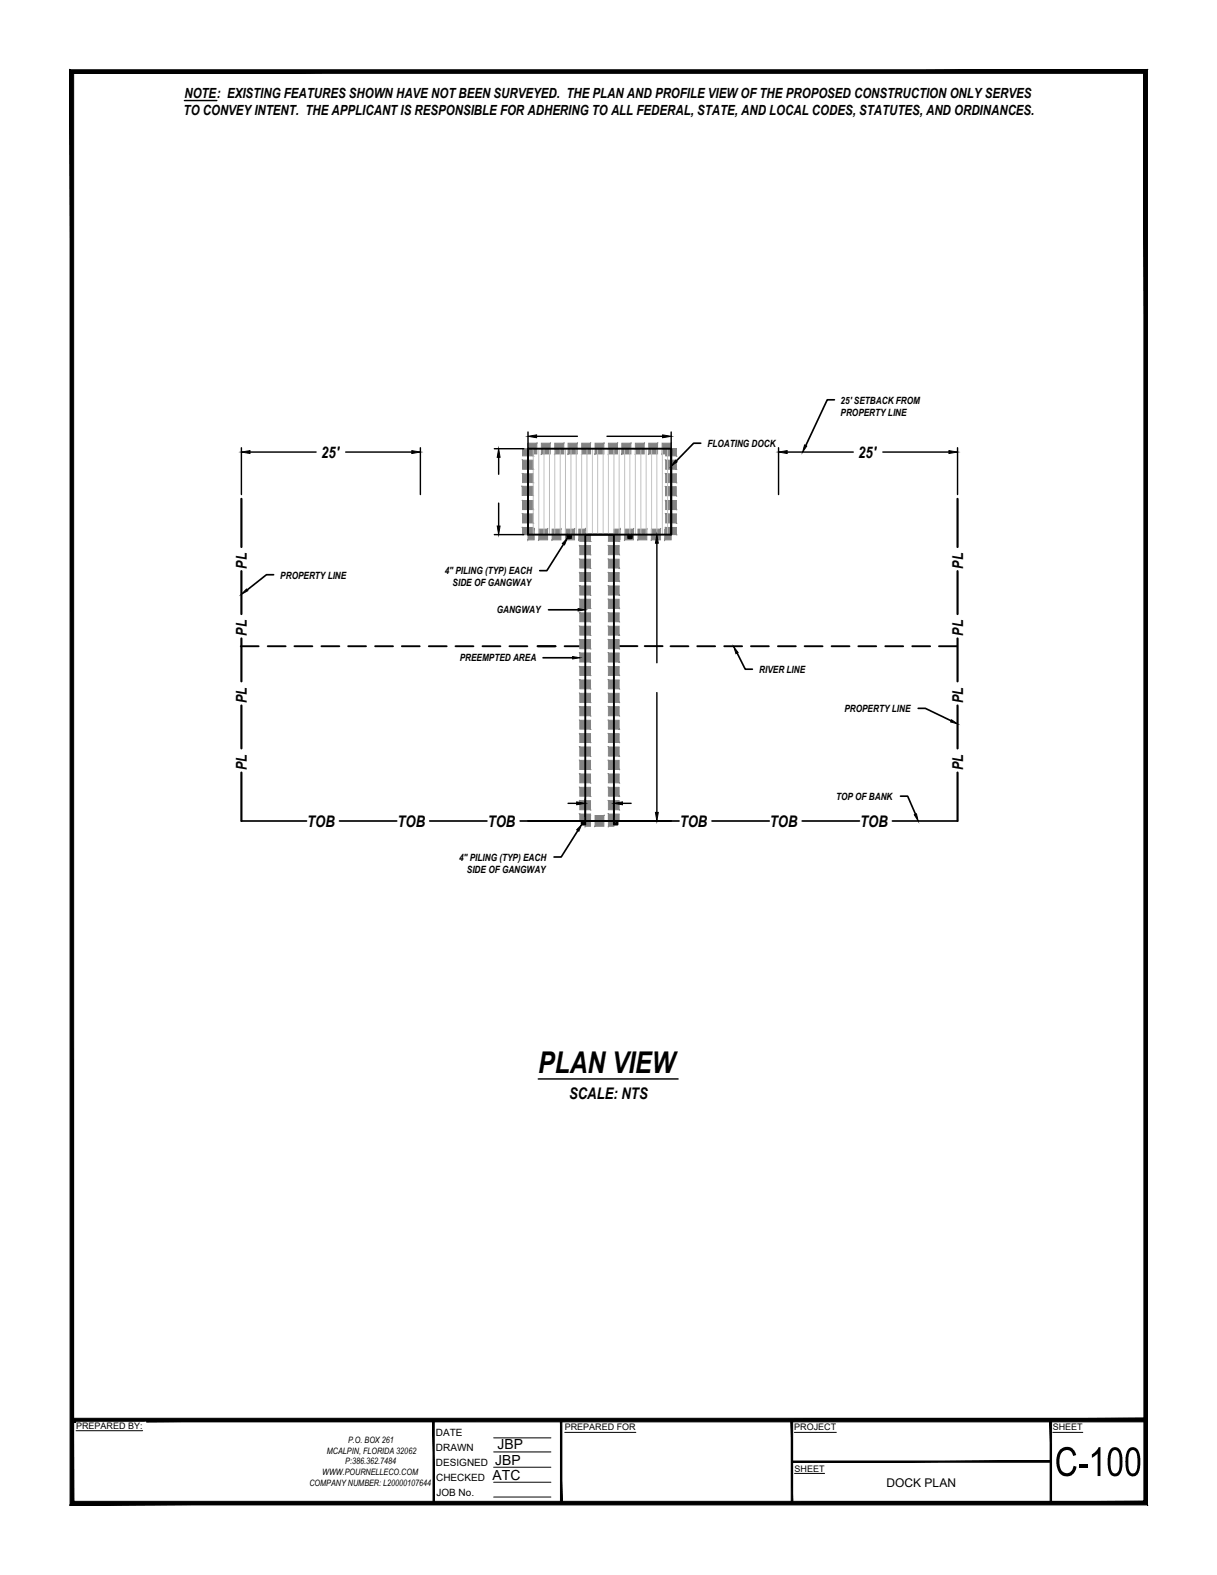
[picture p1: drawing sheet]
<svg xmlns="http://www.w3.org/2000/svg" width="216mm" height="279mm" viewBox="0 0 216 279" stroke-linecap="round" stroke-linejoin="round" font-family="sans-serif">
<path d="M100.2 114.6h3.1M109.9 114.6h3.2" fill="none" stroke="#000" stroke-width=".34"/>
<path d="M118.1 88.8v1.6h1.9zM118.1 88.8h1.9v1.6z" fill="#838383"/>
<path d="M118.1 88.8l1.9 1.6h-1.9zM118.1 88.8h1.9v1.6z" fill="none" stroke="#838383" stroke-width=".18"/>
<path d="M92.6 86.3v1.6h1.9zM92.6 86.3h1.9v1.6z" fill="#838383"/>
<path d="M92.6 86.3l1.9 1.6h-1.9zM92.6 86.3h1.9v1.6z" fill="none" stroke="#838383" stroke-width=".18"/>
<path d="M92.7 79.6l1.9 1.3v-1.3zM92.7 79.6l1.9 1.3h-1.9z" fill="#838383"/>
<path d="M92.7 79.6h1.9v1.3zM92.7 79.6l1.9 1.3h-1.9z" fill="none" stroke="#838383" stroke-width=".18"/>
<path d="M92.7 81.6l1.9 1.6v-1.6zM92.7 81.6l1.9 1.6h-1.9z" fill="#838383"/>
<path d="M92.7 81.6h1.9v1.6zM92.7 81.6l1.9 1.6h-1.9z" fill="none" stroke="#838383" stroke-width=".18"/>
<path d="M92.7 84l1.9 1.6v-1.6zM92.7 84l1.9 1.6h-1.9z" fill="#838383"/>
<path d="M92.7 84h1.9v1.6zM92.7 84l1.9 1.6h-1.9z" fill="none" stroke="#838383" stroke-width=".18"/>
<path d="M92.7 88.8l1.9 1.6v-1.6zM92.7 88.8l1.9 1.6h-1.9z" fill="#838383"/>
<path d="M92.7 88.8h1.9v1.6zM92.7 88.8l1.9 1.6h-1.9z" fill="none" stroke="#838383" stroke-width=".18"/>
<path d="M92.7 91.2l1.9 1.6v-1.6zM92.7 91.2l1.9 1.6h-1.9z" fill="#838383"/>
<path d="M92.7 91.2h1.9v1.6zM92.7 91.2l1.9 1.6h-1.9z" fill="none" stroke="#838383" stroke-width=".18"/>
<path d="M92.7 93.6l1.9 1.2v-1.2zM92.7 93.6l1.9 1.2h-1.9z" fill="#838383"/>
<path d="M92.7 93.6h1.9v1.2zM92.7 93.6l1.9 1.2h-1.9zM92.7 94.8h1.9" fill="none" stroke="#838383" stroke-width=".18"/>
<path d="M93.7 93.9v1.9l1.1-1.9zM94.8 93.9v1.9h-1.1z" fill="#838383"/>
<path d="M93.7 93.9h1.1l-1.1 1.9zM94.8 93.9v1.9h-1.1z" fill="none" stroke="#838383" stroke-width=".18"/>
<path d="M95.6 93.9v1.9l1.5-1.9zM97.1 93.9v1.9h-1.5z" fill="#838383"/>
<path d="M95.6 93.9h1.5l-1.5 1.9zM97.1 93.9v1.9h-1.5z" fill="none" stroke="#838383" stroke-width=".18"/>
<path d="M97.9 93.9v1.9l1.6-1.9zM99.5 93.9v1.9h-1.6z" fill="#838383"/>
<path d="M97.9 93.9h1.6l-1.6 1.9zM99.5 93.9v1.9h-1.6z" fill="none" stroke="#838383" stroke-width=".18"/>
<path d="M100.3 93.9v1.9l1.6-1.9zM101.9 93.9v1.9h-1.6z" fill="#838383"/>
<path d="M100.3 93.9h1.6l-1.6 1.9zM101.9 93.9v1.9h-1.6z" fill="none" stroke="#838383" stroke-width=".18"/>
<path d="M102.7 93.9v1.9l1.1-1.9zM103.8 93.9v1.9h-1.1z" fill="#838383"/>
<path d="M102.7 93.9h1.1l-1.1 1.9zM103.8 93.9v1.9h-1.1z" fill="none" stroke="#838383" stroke-width=".18"/>
<path d="M102.9 94.8l1.9 1.2v-1.2zM102.9 94.8l1.9 1.2h-1.9z" fill="#838383"/>
<path d="M102.9 94.8h1.9v1.2zM102.9 94.8l1.9 1.2h-1.9z" fill="none" stroke="#838383" stroke-width=".18"/>
<path d="M102.9 96.8l1.9 1.6v-1.6zM102.9 96.8l1.9 1.6h-1.9z" fill="#838383"/>
<path d="M102.9 96.8h1.9v1.6zM102.9 96.8l1.9 1.6h-1.9z" fill="none" stroke="#838383" stroke-width=".18"/>
<path d="M102.9 99.2l1.9 1.6v-1.6zM102.9 99.2l1.9 1.6h-1.9z" fill="#838383"/>
<path d="M102.9 99.2h1.9v1.6zM102.9 99.2l1.9 1.6h-1.9z" fill="none" stroke="#838383" stroke-width=".18"/>
<path d="M102.9 101.6l1.9 1.5v-1.5zM102.9 101.6l1.9 1.5h-1.9z" fill="#838383"/>
<path d="M102.9 101.6h1.9v1.5zM102.9 101.6l1.9 1.5h-1.9z" fill="none" stroke="#838383" stroke-width=".18"/>
<path d="M102.9 103.9l1.9 1.7v-1.7zM102.9 103.9l1.9 1.7h-1.9z" fill="#838383"/>
<path d="M102.9 103.9h1.9v1.7zM102.9 103.9l1.9 1.7h-1.9z" fill="none" stroke="#838383" stroke-width=".18"/>
<path d="M102.9 106.3l1.9 1.6v-1.6zM102.9 106.3l1.9 1.6h-1.9z" fill="#838383"/>
<path d="M102.9 106.3h1.9v1.6zM102.9 106.3l1.9 1.6h-1.9z" fill="none" stroke="#838383" stroke-width=".18"/>
<path d="M102.9 108.7l1.9 1.6v-1.6zM102.9 108.7l1.9 1.6h-1.9z" fill="#838383"/>
<path d="M102.9 108.7h1.9v1.6zM102.9 108.7l1.9 1.6h-1.9z" fill="none" stroke="#838383" stroke-width=".18"/>
<path d="M102.9 111.1l1.9 1.6v-1.6zM102.9 111.1l1.9 1.6h-1.9z" fill="#838383"/>
<path d="M102.9 111.1h1.9v1.6zM102.9 111.1l1.9 1.6h-1.9z" fill="none" stroke="#838383" stroke-width=".18"/>
<path d="M102.9 113.5l1.9 1.6v-1.6zM102.9 113.5l1.9 1.6h-1.9z" fill="#838383"/>
<path d="M102.9 113.5h1.9v1.6zM102.9 113.5l1.9 1.6h-1.9z" fill="none" stroke="#838383" stroke-width=".18"/>
<path d="M102.9 115.8l1.9 1.6v-1.6zM102.9 115.8l1.9 1.6h-1.9z" fill="#838383"/>
<path d="M102.9 115.8h1.9v1.6zM102.9 115.8l1.9 1.6h-1.9z" fill="none" stroke="#838383" stroke-width=".18"/>
<path d="M102.9 118.3l1.9 1.5v-1.5zM102.9 118.3l1.9 1.5h-1.9z" fill="#838383"/>
<path d="M102.9 118.3h1.9v1.5zM102.9 118.3l1.9 1.5h-1.9z" fill="none" stroke="#838383" stroke-width=".18"/>
<path d="M102.9 120.6l1.9 1.6v-1.6zM102.9 120.6l1.9 1.6h-1.9z" fill="#838383"/>
<path d="M102.9 120.6h1.9v1.6zM102.9 120.6l1.9 1.6h-1.9z" fill="none" stroke="#838383" stroke-width=".18"/>
<path d="M102.9 123l1.9 1.6v-1.6zM102.9 123l1.9 1.6h-1.9z" fill="#838383"/>
<path d="M102.9 123h1.9v1.6zM102.9 123l1.9 1.6h-1.9z" fill="none" stroke="#838383" stroke-width=".18"/>
<path d="M102.9 125.4l1.9 1.6v-1.6zM102.9 125.4l1.9 1.6h-1.9z" fill="#838383"/>
<path d="M102.9 125.4h1.9v1.6zM102.9 125.4l1.9 1.6h-1.9z" fill="none" stroke="#838383" stroke-width=".18"/>
<path d="M102.9 127.8l1.9 1.5v-1.5zM102.9 127.8l1.9 1.5h-1.9z" fill="#838383"/>
<path d="M102.9 127.8h1.9v1.5zM102.9 127.8l1.9 1.5h-1.9z" fill="none" stroke="#838383" stroke-width=".18"/>
<path d="M102.9 130.1l1.9 1.6v-1.6zM102.9 130.1l1.9 1.6h-1.9z" fill="#838383"/>
<path d="M102.9 130.1h1.9v1.6zM102.9 130.1l1.9 1.6h-1.9z" fill="none" stroke="#838383" stroke-width=".18"/>
<path d="M102.9 132.5l1.9 1.6v-1.6zM102.9 132.5l1.9 1.6h-1.9z" fill="#838383"/>
<path d="M102.9 132.5h1.9v1.6zM102.9 132.5l1.9 1.6h-1.9z" fill="none" stroke="#838383" stroke-width=".18"/>
<path d="M102.9 134.9l1.9 1.6v-1.6zM102.9 134.9l1.9 1.6h-1.9z" fill="#838383"/>
<path d="M102.9 134.9h1.9v1.6zM102.9 134.9l1.9 1.6h-1.9z" fill="none" stroke="#838383" stroke-width=".18"/>
<path d="M102.9 137.3l1.9 1.6v-1.6zM102.9 137.3l1.9 1.6h-1.9z" fill="#838383"/>
<path d="M102.9 137.3h1.9v1.6zM102.9 137.3l1.9 1.6h-1.9z" fill="none" stroke="#838383" stroke-width=".18"/>
<path d="M102.9 139.7l1.9 1.5v-1.5zM102.9 139.7l1.9 1.5h-1.9z" fill="#838383"/>
<path d="M102.9 139.7h1.9v1.5zM102.9 139.7l1.9 1.5h-1.9z" fill="none" stroke="#838383" stroke-width=".18"/>
<path d="M102.9 142l1.9 1.7v-1.7zM102.9 142l1.9 1.7h-1.9z" fill="#838383"/>
<path d="M102.9 142h1.9v1.7zM102.9 142l1.9 1.7h-1.9z" fill="none" stroke="#838383" stroke-width=".18"/>
<path d="M102.9 144.4l1.9 1.2v-1.2zM102.9 144.4l1.9 1.2h-1.9z" fill="#838383"/>
<path d="M102.9 144.4h1.9v1.2zM102.9 144.4l1.9 1.2h-1.9z" fill="none" stroke="#838383" stroke-width=".18"/>
<path d="M103.8 144.7v1.9l1-1.9zM104.8 144.7v1.9h-1z" fill="#838383"/>
<path d="M103.8 144.7h1l-1 1.9zM104.8 144.7v1.9h-1z" fill="none" stroke="#838383" stroke-width=".18"/>
<path d="M105.6 144.7v1.9l1.5-1.9zM107.1 144.7v1.9h-1.5z" fill="#838383"/>
<path d="M105.6 144.7h1.5l-1.5 1.9zM107.1 144.7v1.9h-1.5z" fill="none" stroke="#838383" stroke-width=".18"/>
<path d="M107.9 144.7v1.9l1-1.9zM108.9 144.7v1.9h-1z" fill="#838383"/>
<path d="M107.9 144.7h1l-1 1.9zM108.9 144.7v1.9h-1z" fill="none" stroke="#838383" stroke-width=".18"/>
<path d="M107.9 144.4v1.2h1.9zM107.9 144.4h1.9v1.2z" fill="#838383"/>
<path d="M107.9 144.4l1.9 1.2h-1.9zM107.9 144.4h1.9v1.2z" fill="none" stroke="#838383" stroke-width=".18"/>
<path d="M107.9 142v1.7h1.9zM107.9 142h1.9v1.7z" fill="#838383"/>
<path d="M107.9 142l1.9 1.7h-1.9zM107.9 142h1.9v1.7z" fill="none" stroke="#838383" stroke-width=".18"/>
<path d="M107.9 139.7v1.5h1.9zM107.9 139.7h1.9v1.5z" fill="#838383"/>
<path d="M107.9 139.7l1.9 1.5h-1.9zM107.9 139.7h1.9v1.5z" fill="none" stroke="#838383" stroke-width=".18"/>
<path d="M107.9 137.3v1.6h1.9zM107.9 137.3h1.9v1.6z" fill="#838383"/>
<path d="M107.9 137.3l1.9 1.6h-1.9zM107.9 137.3h1.9v1.6z" fill="none" stroke="#838383" stroke-width=".18"/>
<path d="M107.9 134.9v1.6h1.9zM107.9 134.9h1.9v1.6z" fill="#838383"/>
<path d="M107.9 134.9l1.9 1.6h-1.9zM107.9 134.9h1.9v1.6z" fill="none" stroke="#838383" stroke-width=".18"/>
<path d="M107.9 132.5v1.6h1.9zM107.9 132.5h1.9v1.6z" fill="#838383"/>
<path d="M107.9 132.5l1.9 1.6h-1.9zM107.9 132.5h1.9v1.6z" fill="none" stroke="#838383" stroke-width=".18"/>
<path d="M107.9 130.1v1.6h1.9zM107.9 130.1h1.9v1.6z" fill="#838383"/>
<path d="M107.9 130.1l1.9 1.6h-1.9zM107.9 130.1h1.9v1.6z" fill="none" stroke="#838383" stroke-width=".18"/>
<path d="M107.9 127.8v1.5h1.9zM107.9 127.8h1.9v1.5z" fill="#838383"/>
<path d="M107.9 127.8l1.9 1.5h-1.9zM107.9 127.8h1.9v1.5z" fill="none" stroke="#838383" stroke-width=".18"/>
<path d="M107.9 125.4v1.6h1.9zM107.9 125.4h1.9v1.6z" fill="#838383"/>
<path d="M107.9 125.4l1.9 1.6h-1.9zM107.9 125.4h1.9v1.6z" fill="none" stroke="#838383" stroke-width=".18"/>
<path d="M107.9 123v1.6h1.9zM107.9 123h1.9v1.6z" fill="#838383"/>
<path d="M107.9 123l1.9 1.6h-1.9zM107.9 123h1.9v1.6z" fill="none" stroke="#838383" stroke-width=".18"/>
<path d="M107.9 120.6v1.6h1.9zM107.9 120.6h1.9v1.6z" fill="#838383"/>
<path d="M107.9 120.6l1.9 1.6h-1.9zM107.9 120.6h1.9v1.6z" fill="none" stroke="#838383" stroke-width=".18"/>
<path d="M107.9 118.3v1.5h1.9zM107.9 118.3h1.9v1.5z" fill="#838383"/>
<path d="M107.9 118.3l1.9 1.5h-1.9zM107.9 118.3h1.9v1.5z" fill="none" stroke="#838383" stroke-width=".18"/>
<path d="M107.9 115.8v1.6h1.9zM107.9 115.8h1.9v1.6z" fill="#838383"/>
<path d="M107.9 115.8l1.9 1.6h-1.9zM107.9 115.8h1.9v1.6z" fill="none" stroke="#838383" stroke-width=".18"/>
<path d="M107.9 113.5v1.6h1.9zM107.9 113.5h1.9v1.6z" fill="#838383"/>
<path d="M107.9 113.5l1.9 1.6h-1.9zM107.9 113.5h1.9v1.6z" fill="none" stroke="#838383" stroke-width=".18"/>
<path d="M107.9 111.1v1.6h1.9zM107.9 111.1h1.9v1.6z" fill="#838383"/>
<path d="M107.9 111.1l1.9 1.6h-1.9zM107.9 111.1h1.9v1.6z" fill="none" stroke="#838383" stroke-width=".18"/>
<path d="M107.9 108.7v1.6h1.9zM107.9 108.7h1.9v1.6z" fill="#838383"/>
<path d="M107.9 108.7l1.9 1.6h-1.9zM107.9 108.7h1.9v1.6z" fill="none" stroke="#838383" stroke-width=".18"/>
<path d="M107.9 106.3v1.6h1.9zM107.9 106.3h1.9v1.6z" fill="#838383"/>
<path d="M107.9 106.3l1.9 1.6h-1.9zM107.9 106.3h1.9v1.6z" fill="none" stroke="#838383" stroke-width=".18"/>
<path d="M107.9 103.9v1.7h1.9zM107.9 103.9h1.9v1.7z" fill="#838383"/>
<path d="M107.9 103.9l1.9 1.7h-1.9zM107.9 103.9h1.9v1.7z" fill="none" stroke="#838383" stroke-width=".18"/>
<path d="M107.9 101.6v1.5h1.9zM107.9 101.6h1.9v1.5z" fill="#838383"/>
<path d="M107.9 101.6l1.9 1.5h-1.9zM107.9 101.6h1.9v1.5z" fill="none" stroke="#838383" stroke-width=".18"/>
<path d="M107.9 99.2v1.6h1.9zM107.9 99.2h1.9v1.6z" fill="#838383"/>
<path d="M107.9 99.2l1.9 1.6h-1.9zM107.9 99.2h1.9v1.6z" fill="none" stroke="#838383" stroke-width=".18"/>
<path d="M107.9 96.8v1.6h1.9zM107.9 96.8h1.9v1.6z" fill="#838383"/>
<path d="M107.9 96.8l1.9 1.6h-1.9zM107.9 96.8h1.9v1.6z" fill="none" stroke="#838383" stroke-width=".18"/>
<path d="M107.9 94.8v1.2h1.9zM107.9 94.8h1.9v1.2z" fill="#838383"/>
<path d="M107.9 94.8l1.9 1.2h-1.9zM107.9 94.8h1.9v1.2zM107.9 94.8h1.9" fill="none" stroke="#838383" stroke-width=".18"/>
<path d="M108.9 93.9v1.9l1.1-1.9zM110 93.9v1.9h-1.1z" fill="#838383"/>
<path d="M108.9 93.9h1.1l-1.1 1.9zM110 93.9v1.9h-1.1z" fill="none" stroke="#838383" stroke-width=".18"/>
<path d="M110.8 93.9v1.9l1.6-1.9zM112.4 93.9v1.9h-1.6z" fill="#838383"/>
<path d="M110.8 93.9h1.6l-1.6 1.9zM112.4 93.9v1.9h-1.6z" fill="none" stroke="#838383" stroke-width=".18"/>
<path d="M113.2 93.9v1.9l1.6-1.9zM114.8 93.9v1.9h-1.6z" fill="#838383"/>
<path d="M113.2 93.9h1.6l-1.6 1.9zM114.8 93.9v1.9h-1.6z" fill="none" stroke="#838383" stroke-width=".18"/>
<path d="M115.6 93.9v1.9l1.6-1.9zM117.2 93.9v1.9h-1.6z" fill="#838383"/>
<path d="M115.6 93.9h1.6l-1.6 1.9zM117.2 93.9v1.9h-1.6z" fill="none" stroke="#838383" stroke-width=".18"/>
<path d="M117.9 93.9v1.9l1.2-1.9zM119.1 93.9v1.9h-1.2z" fill="#838383"/>
<path d="M117.9 93.9h1.2l-1.2 1.9zM119.1 93.9v1.9h-1.2z" fill="none" stroke="#838383" stroke-width=".18"/>
<path d="M118.1 93.6v1.2h1.9zM118.1 93.6h1.9v1.2z" fill="#838383"/>
<path d="M118.1 93.6l1.9 1.2h-1.9zM118.1 93.6h1.9v1.2z" fill="none" stroke="#838383" stroke-width=".18"/>
<path d="M118.1 91.2v1.6h1.9zM118.1 91.2h1.9v1.6z" fill="#838383"/>
<path d="M118.1 91.2l1.9 1.6h-1.9zM118.1 91.2h1.9v1.6z" fill="none" stroke="#838383" stroke-width=".18"/>
<path d="M118.1 86.3v1.6h1.9zM118.1 86.3h1.9v1.6z" fill="#838383"/>
<path d="M118.1 86.3l1.9 1.6h-1.9zM118.1 86.3h1.9v1.6z" fill="none" stroke="#838383" stroke-width=".18"/>
<path d="M118.1 84v1.6h1.9zM118.1 84h1.9v1.6z" fill="#838383"/>
<path d="M118.1 84l1.9 1.6h-1.9zM118.1 84h1.9v1.6z" fill="none" stroke="#838383" stroke-width=".18"/>
<path d="M118.1 81.6v1.6h1.9zM118.1 81.6h1.9v1.6z" fill="#838383"/>
<path d="M118.1 81.6l1.9 1.6h-1.9zM118.1 81.6h1.9v1.6z" fill="none" stroke="#838383" stroke-width=".18"/>
<path d="M118.1 79.6v1.3h1.9zM118.1 79.6h1.9v1.3zM118.1 79.6h1.9z" fill="#838383"/>
<path d="M118.1 79.6l1.9 1.3h-1.9zM118.1 79.6h1.9v1.3zM118.1 79.6h1.9z" fill="none" stroke="#838383" stroke-width=".18"/>
<path d="M119.1 78.6l-1.6 1.9h1.6zM117.5 78.6h1.6l-1.6 1.9z" fill="#838383"/>
<path d="M117.5 78.6h1.6l-1.6 1.9zM119.1 78.6v1.9h-1.6z" fill="none" stroke="#838383" stroke-width=".18"/>
<path d="M116.7 78.6l-1.6 1.9h1.6zM115.1 78.6h1.6l-1.6 1.9z" fill="#838383"/>
<path d="M115.1 78.6h1.6l-1.6 1.9zM116.7 78.6v1.9h-1.6z" fill="none" stroke="#838383" stroke-width=".18"/>
<path d="M114.3 78.6l-1.6 1.9h1.6zM112.7 78.6h1.6l-1.6 1.9z" fill="#838383"/>
<path d="M112.7 78.6h1.6l-1.6 1.9zM114.3 78.6v1.9h-1.6z" fill="none" stroke="#838383" stroke-width=".18"/>
<path d="M111.9 78.6l-1.6 1.9h1.6zM110.3 78.6h1.6l-1.6 1.9z" fill="#838383"/>
<path d="M110.3 78.6h1.6l-1.6 1.9zM111.9 78.6v1.9h-1.6z" fill="none" stroke="#838383" stroke-width=".18"/>
<path d="M109.5 78.6l-1.6 1.9h1.6zM107.9 78.6h1.6l-1.6 1.9z" fill="#838383"/>
<path d="M107.9 78.6h1.6l-1.6 1.9zM109.5 78.6v1.9h-1.6z" fill="none" stroke="#838383" stroke-width=".18"/>
<path d="M107.1 78.6l-1.5 1.9h1.5zM105.6 78.6h1.5l-1.5 1.9z" fill="#838383"/>
<path d="M105.6 78.6h1.5l-1.5 1.9zM107.1 78.6v1.9h-1.5z" fill="none" stroke="#838383" stroke-width=".18"/>
<path d="M104.8 78.6l-1.6 1.9h1.6zM103.2 78.6h1.6l-1.6 1.9z" fill="#838383"/>
<path d="M103.2 78.6h1.6l-1.6 1.9zM104.8 78.6v1.9h-1.6z" fill="none" stroke="#838383" stroke-width=".18"/>
<path d="M102.4 78.6l-1.6 1.9h1.6zM100.8 78.6h1.6l-1.6 1.9z" fill="#838383"/>
<path d="M100.8 78.6h1.6l-1.6 1.9zM102.4 78.6v1.9h-1.6z" fill="none" stroke="#838383" stroke-width=".18"/>
<path d="M100 78.6l-1.6 1.9h1.6zM98.4 78.6h1.6l-1.6 1.9z" fill="#838383"/>
<path d="M98.4 78.6h1.6l-1.6 1.9zM100 78.6v1.9h-1.6z" fill="none" stroke="#838383" stroke-width=".18"/>
<path d="M97.6 78.6l-1.6 1.9h1.6zM96 78.6h1.6l-1.6 1.9z" fill="#838383"/>
<path d="M96 78.6h1.6l-1.6 1.9zM97.6 78.6v1.9h-1.6z" fill="none" stroke="#838383" stroke-width=".18"/>
<path d="M95.2 78.6l-1.5 1.9h1.5zM93.7 78.6h1.5l-1.5 1.9z" fill="#838383"/>
<path d="M93.7 78.6v1.9M93.7 78.6h1.5l-1.5 1.9zM95.2 78.6v1.9h-1.5z" fill="none" stroke="#838383" stroke-width=".18"/>
<g fill="none" stroke="#000" stroke-width=".3">
<path d="M124.3 78.6h-1.3l-3 3.2M148 70.9h-1.2l-3.9 8.2M100 96.5l-3 4.7h-1.3M48.5 102h-1.2l-3.5 2.7M96.3 116.7h5.3M97.3 108.2h5.3M130.8 115.8l1.4 2.9h1.3M162.9 125.7h1.3l4.5 2.2M42.8 145.6h11.6M60.2 145.6h10.2M76.2 145.6h10.2M92.3 145.6h28.2"/>
<path d="M102.5 147.3l-2.9 4.7h-1.3M126.3 145.6h10.2M142.3 145.6h10.2M158.3 145.6h11.6M159.8 141.2h1.2l1.4 3.3"/>
</g>
<g fill="none" stroke="#000" stroke-width=".34">
<path d="M93.7 79.6h25.4v15.2h-25.4zM93.7 79.6v15.2M119.1 79.6v15.2M100.7 94.8v.7h.6v-.7M103.8 94.8h5.1v50.8h-5.1zM111.4 94.8v.7h.7v-.7M42.7 114.6h3.2M47.5 114.6h3.2M52.2 114.6h3.2M57 114.6h3.2M61.8 114.6h3.1M66.5 114.6h3.2"/>
<path d="M71.3 114.6h3.2M76.1 114.6h3.1M80.8 114.6h3.2M85.6 114.6h3.2M90.4 114.6h3.2M114.4 114.6h3.1M123.7 114.6h3.2M128.5 114.6h3.2M133.2 114.6h3.2M138 114.6h3.2M142.7 114.6h3.2M147.5 114.6h3.2"/>
<path d="M152.3 114.6h3.1M157.1 114.6h3.1M161.8 114.6h3.2M166.6 114.6h3.2M93.7 145.6h25.4M103.2 145.6v.7h.6v-.7M108.9 145.6v.7h.6v-.7"/>
<circle cx="101" cy="95.1" r=".23"/>
<circle cx="111.8" cy="95.1" r=".23"/>
<circle cx="103.5" cy="145.9" r=".23"/>
<circle cx="109.2" cy="145.9" r=".23"/>
</g>
<path d="M42.8 88.5v8.5M169.9 88.5v8.5M42.8 101.3v7.6M42.8 113.3v7.6M169.9 101.3v7.6M169.9 113.3v7.6M42.8 125.2v7.6M42.8 137v8.6M169.9 125.2v7.6M169.9 137v8.6" fill="none" stroke="#000" stroke-width=".38"/>
<g fill="#000">
<path d="M42.8 80.2l1.6-.3v.5zM73.1 79.9l1.5 .3-1.5 .2zM93.7 77.4l1.5-.3v.6zM117.5 77.1l1.6 .3-1.6 .3zM138.1 80.2l1.5-.3v.5zM142.7 78.9l.4 .2-.7 1.1zM168.3 79.9l1.6 .3-1.6 .2zM88.2 93.3h.5l-.2 1.5zM88.5 79.6l.2 1.5h-.5zM100.7 95.5l-.6 1.2-.3-.3zM116.5 94.8l.3 1.6h-.5zM119.8 81.6l.3 .3-1 .8z"/>
<path d="M43.7 104.5l.3 .3-1.2 .6zM101.6 116.5l1.3 .2-1.3 .2zM102.6 108l1.2 .2-1.2 .2zM130.2 114.7l.7 1.1-.3 .2zM168.8 127.7l1.1 .7-1.3-.3zM102.3 142.3l1.5 .2-1.5 .3zM103.2 146.3l-.5 1.2-.4-.3zM108.9 142.5l1.5-.2v.5zM116.3 144.1h.5l-.3 1.5zM162.2 144.5l.4-.1 .3 1.2z"/>
<path d="M12.4 12.4l.7 253.9v-253.3zM12.4 12.4l.7 253.9-.7 .7zM13.1 266.3l-.7 .7 190.5-.7zM12.4 267l190.5-.7 .7 .7zM202.9 13v253.3l.7 .7zM202.9 13l.7-.6v254.6zM13.1 13h189.8l.7-.6zM12.4 12.4h191.2l-190.5 .6z"/>
<path d="M76.8 252l.2 14.5v-14.5zM76.8 252l.2 14.5h-.2z"/>
<path d="M140.4 251.9l.2 14.4v-14.4zM140.4 251.9l.2 14.4h-.2z"/>
<path d="M140.5 259.4h45.9v-.2zM140.5 259.2h45.9l-45.9 .2z"/>
<path d="M12.7 252.2h190.6v-.6zM12.7 251.6h190.6l-190.6 .6z"/>
<path d="M99.4 252.2v14.3h.3zM99.4 252.2h.3v14.3z"/>
<path d="M186.3 252v14.5h.2zM186.3 252h.2v14.5z"/>
</g>
<g fill="none" stroke="#000" stroke-width=".18">
<path d="M12.4 12.4l.7 .6v253.3zM12.4 12.4l.7 253.9-.7 .7zM12.4 12.4h191.2l-190.5 .6zM13.1 13l190.5-.6-.7 .6zM202.9 13l.7 254-.7-.7zM202.9 13l.7-.6v254.6zM73.1 79.9l1.5 .3-1.5 .2zM88.5 79.6l.2 1.5h-.5zM93.7 77.4l1.5-.3v.6zM117.5 77.1l1.6 .3-1.6 .3zM142.7 78.9l.4 .2-.7 1.1zM168.3 79.9l1.6 .3-1.6 .2z"/>
<path d="M42.8 80.2l1.6-.3v.5zM88.2 93.3h.5l-.2 1.5zM100.7 95.5l-.6 1.2-.3-.3zM116.5 94.8l.3 1.6h-.5zM119.8 81.6l.3 .3-1 .8zM138.1 80.2l1.5-.3v.5zM43.7 104.5l.3 .3-1.2 .6zM101.6 116.5l1.3 .2-1.3 .2zM102.6 108l1.2 .2-1.2 .2zM130.2 114.7l.7 1.1-.3 .2zM168.8 127.7l1.1 .7-1.3-.3zM102.3 142.3l1.5 .2-1.5 .3z"/>
<path d="M103.2 146.3l-.5 1.2-.4-.3zM108.9 142.5l1.5-.2v.5zM116.3 144.1h.5l-.3 1.5zM162.2 144.5l.4-.1 .3 1.2zM12.7 252.2l190.6-.6v.6zM12.7 251.6h190.6l-190.6 .6zM76.8 252h.2v14.5zM76.8 252l.2 14.5h-.2zM87.6 257.6h10.1M87.6 255.1h10.1M99.4 252.2l.3 14.3h-.3zM99.4 252.2h.3v14.3z"/>
<path d="M140.4 251.9h.2v14.4zM140.4 251.9l.2 14.4h-.2zM140.5 259.4l45.9-.2v.2zM140.5 259.2h45.9l-45.9 .2zM186.3 252l.2 14.5h-.2zM186.3 252h.2v14.5zM12.4 267l190.5-.7 .7 .7zM13.1 266.3h189.8l-190.5 .7zM87.6 265.6h10.1M87.6 260.3h10.1M87.6 262.9h10.1"/>
</g>
<g fill="none" stroke="#000" stroke-width=".25">
<path d="M32.7 17.8h5.8M42.8 79.4v8.3M74.6 79.4v8.3M87.7 79.6h5.2M93.7 76.6v4.8M95.2 77.4h7.2M107.7 77.4h9.8M119.1 76.6v4.8M138.1 79.4v8.3M169.9 79.4v8.3M44.4 80.2h11.7M61.3 80.2h11.8"/>
<path d="M87.7 94.8h5.2M88.5 81.1v3M88.5 89.3v4M116.5 96.4v21.2M139.6 80.2h11.8M156.6 80.2h11.7M116.5 122.9v21.2M100.8 142.5h1.5M103.8 141.7v3.2M108.9 141.7v3.2M110.4 142.5h1.6M95.5 191.4h24.8"/>
</g>
<g fill="none" stroke="#c0c0c0" stroke-width=".18">
<path d="M93.7 79.6v15.2M94.6 79.6v15.2M95.6 79.6v15.2M96.5 79.6v15.2M97.5 79.6v15.2M98.4 79.6v15.2M99.4 79.6v15.2M100.3 79.6v15.2M101.3 79.6v15.2M102.2 79.6v15.2M103.2 79.6v15.2M104.1 79.6v15.2"/>
<path d="M105.1 79.6v15.2M106 79.6v15.2M107 79.6v15.2M107.9 79.6v15.2M108.9 79.6v15.2M109.8 79.6v15.2M110.8 79.6v15.2M111.7 79.6v15.2M112.7 79.6v15.2M113.7 79.6v15.2M114.6 79.6v15.2M115.6 79.6v15.2"/>
<path d="M116.5 79.6v15.2M117.5 79.6v15.2M118.4 79.6v15.2"/>
</g>
<path d="M13.6 252.3v1.4l12.3-1.4zM13.6 253.7l12.3-1.4v1.4z" fill="#fff"/>
<path d="M13.6 252.3h12.3l-12.3 1.4zM13.6 253.7l12.3-1.4v1.4z" fill="none" stroke="#fff" stroke-width=".18"/>
<path d="M13.5 253.8h11.8M100.2 254.1h12.6M140.9 254.1h7.5M141 261.4h5.3" fill="none" stroke="#000" stroke-width=".18"/>
<path d="M95.4 114.6h3.1M119 114.6h3.1" fill="none" stroke="#000" stroke-width=".34"/>
<text font-size="7.9" x="187.1" y="261.8">C-100</text>
<text font-size="5.3" x="95.5" y="190.3">PLAN VIEW</text>
<g font-size="2.8">
<text x="57" y="81.2">25'</text>
<text x="152.3" y="81.2">25'</text>
<text x="54.5" y="146.7">TOB</text>
<text x="70.5" y="146.7">TOB</text>
<text x="86.5" y="146.7">TOB</text>
<text x="120.6" y="146.7">TOB</text>
<text x="136.6" y="146.7">TOB</text>
<text x="152.6" y="146.7">TOB</text>
<text x="101" y="194.9">SCALE: NTS</text>
</g>
<g font-size="2.7">
<text x="43.8" y="100.9" transform="rotate(-90 43.8 100.9)">PL</text>
<text x="170.8" y="100.9" transform="rotate(-90 170.8 100.9)">PL</text>
<text x="43.8" y="112.7" transform="rotate(-90 43.8 112.7)">PL</text>
<text x="170.8" y="112.7" transform="rotate(-90 170.8 112.7)">PL</text>
<text x="43.8" y="124.7" transform="rotate(-90 43.8 124.7)">PL</text>
<text x="170.8" y="124.7" transform="rotate(-90 170.8 124.7)">PL</text>
<text x="43.8" y="136.6" transform="rotate(-90 43.8 136.6)">PL</text>
<text x="170.8" y="136.6" transform="rotate(-90 170.8 136.6)">PL</text>
</g>
<g font-size="2.5">
<text x="32.7" y="17.3">NOTE: EXISTING FEATURES SHOWN HAVE NOT BEEN SURVEYED. THE PLAN AND PROFILE VIEW OF THE PROPOSED CONSTRUCTION ONLY SERVES</text>
<text x="32.6" y="20.3">TO CONVEY INTENT. THE APPLICANT IS RESPONSIBLE FOR ADHERING TO ALL FEDERAL, STATE, AND LOCAL CODES, STATUTES, AND ORDINANCES.</text>
<text x="88.3" y="257.1">JBP</text>
<text x="87.4" y="262.6">ATC</text>
<text x="87.9" y="259.9">JBP</text>
</g>
<text font-size="2.1" x="157.3" y="263.8">DOCK PLAN</text>
<g font-size="1.8">
<text x="149.1" y="71.6">25' SETBACK FROM</text>
<text x="149.1" y="73.7">PROPERTY LINE</text>
<text x="125.5" y="79.3">FLOATING DOCK</text>
<text x="78.9" y="101.9">4&quot; PILING (TYP) EACH</text>
<text x="49.7" y="102.6">PROPERTY LINE</text>
<text x="80.3" y="104">SIDE OF GANGWAY</text>
<text x="88.1" y="108.8">GANGWAY</text>
<text x="81.6" y="117.3">PREEMPTED AREA</text>
<text x="134.7" y="119.3">RIVER LINE</text>
<text x="149.8" y="126.3">PROPERTY LINE</text>
<text x="148.3" y="141.9">TOP OF BANK</text>
<text x="81.4" y="152.7">4&quot; PILING (TYP) EACH</text>
<text x="82.8" y="154.8">SIDE OF GANGWAY</text>
<text x="77.3" y="257.4">DRAWN</text>
<text x="77.3" y="254.7">DATE</text>
<text x="77.3" y="260.1">DESIGNED</text>
<text x="77.4" y="262.7">CHECKED</text>
<text x="77.4" y="265.4">JOB No.</text>
</g>
<g font-size="1.6">
<text x="13.5" y="253.5">PREPARED BY:</text>
<text x="58" y="257.9">MCALPIN, FLORIDA 32062</text>
<text x="61.8" y="256">P.O. BOX 261</text>
<text x="100.2" y="253.8">PREPARED FOR</text>
<text x="140.9" y="253.8">PROJECT</text>
<text x="186.8" y="253.8">SHEET</text>
<text x="54.9" y="263.5">COMPANY NUMBER: L20000107644</text>
<text x="57.2" y="261.7">WWW.POURNELLECO.COM</text>
<text x="61.2" y="259.8">P:386.362.7484</text>
<text x="141" y="261">SHEET</text>
</g>
</svg>
